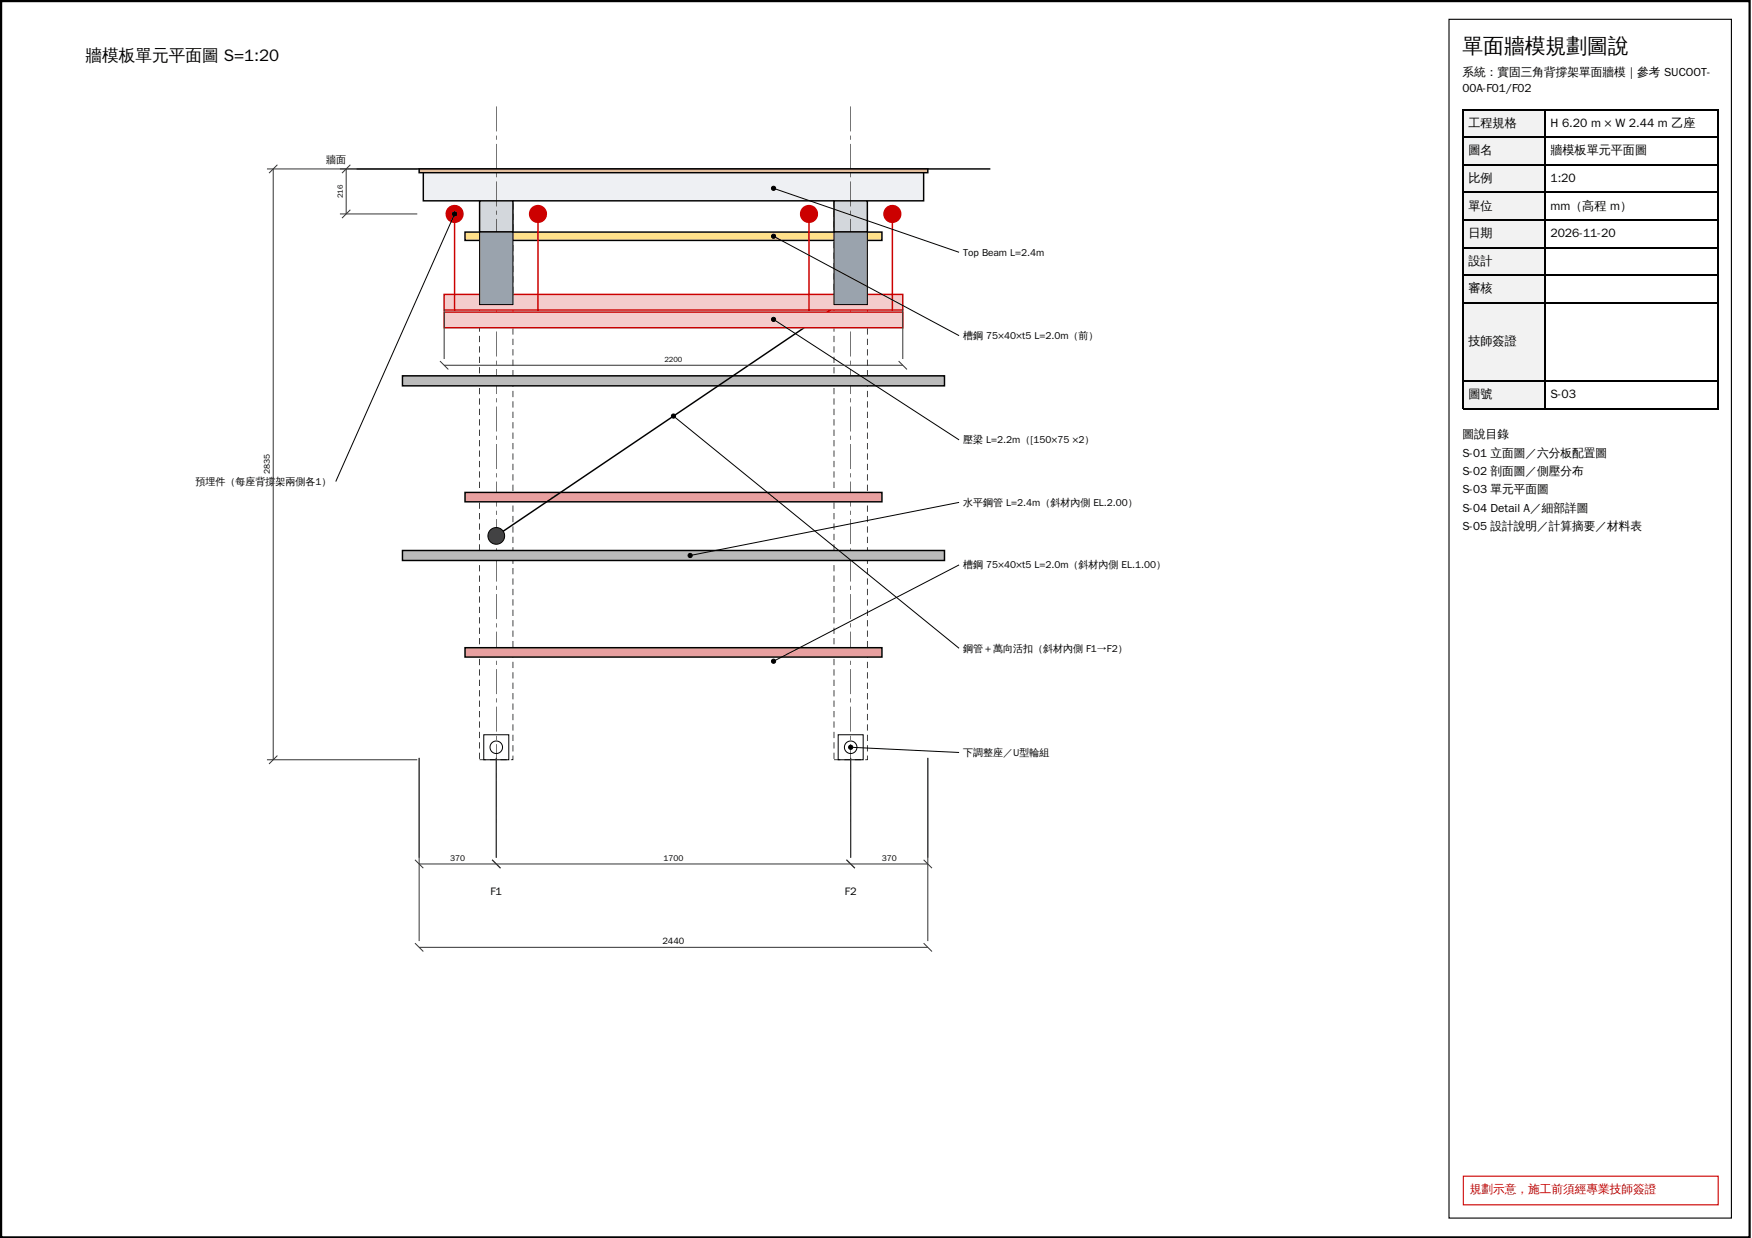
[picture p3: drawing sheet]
<svg xmlns="http://www.w3.org/2000/svg" width="420mm" height="297mm" viewBox="0 0 420 297" stroke-linecap="round" stroke-linejoin="round" font-family="sans-serif">
<path d="M.3 .3h419.3v296.6h-419.3z" fill="none" stroke="#000" stroke-width=".53"/>
<path d="M85.5 40.5h152" fill="none" stroke="#000" stroke-width=".35"/>
<path d="M100.5 40.5h122v.9h-122z" fill="#e8c79a"/>
<path d="M100.5 40.5h122v.9h-122z" fill="none" stroke="#000" stroke-width=".35"/>
<path d="M101.5 41.4h120v6.8h-120z" fill="#eef0f3"/>
<path d="M101.5 41.4h120v6.8h-120z" fill="none" stroke="#000" stroke-width=".35"/>
<path d="M117.5 182.2h1.5v.2h-1.5zM120 182.2h1.5v.2h-1.5zM122.9 181.3h.2v1.1h-.6v-.2l.5 .1zM122.9 178.8h.2v1.5h-.2zM122.9 176.3h.2v1.5h-.2zM122.9 173.8h.2v1.5h-.2zM122.9 171.3h.2v1.5h-.2zM122.9 168.8h.2v1.5h-.2zM122.9 166.3h.2v1.5h-.2zM122.9 163.8h.2v1.5h-.2zM122.9 161.3h.2v1.5h-.2zM122.9 158.8h.2v1.5h-.2zM122.9 156.3h.2v1.5h-.2zM122.9 153.8h.2v1.5h-.2zM122.9 151.3h.2v1.5h-.2zM122.9 148.8h.2v1.5h-.2zM122.9 146.3h.2v1.5h-.2zM122.9 143.8h.2v1.5h-.2zM122.9 141.3h.2v1.5h-.2zM122.9 138.8h.2v1.5h-.2zM122.9 136.3h.2v1.5h-.2zM122.9 133.8h.2v1.5h-.2zM122.9 131.3h.2v1.5h-.2zM122.9 128.8h.2v1.5h-.2zM122.9 126.3h.2v1.5h-.2zM122.9 123.8h.2v1.5h-.2zM122.9 121.3h.2v1.5h-.2zM122.9 118.8h.2v1.5h-.2zM122.9 116.3h.2v1.5h-.2zM122.9 113.8h.2v1.5h-.2zM122.9 111.3h.2v1.5h-.2zM122.9 108.8h.2v1.5h-.2zM122.9 106.3h.2v1.5h-.2zM122.9 103.8h.2v1.5h-.2zM122.9 101.3h.2v1.5h-.2zM122.9 98.8h.2v1.5h-.2zM122.9 96.3h.2v1.5h-.2zM122.9 93.8h.2v1.5h-.2zM122.9 91.3h.2v1.5h-.2zM122.9 88.8h.2v1.5h-.2zM122.9 86.3h.2v1.5h-.2zM122.9 83.8h.2v1.5h-.2zM122.9 81.3h.2v1.5h-.2zM122.9 78.8h.2v1.5h-.2zM122.9 76.3h.2v1.5h-.2zM122.9 73.8h.2v1.5h-.2zM122.9 71.3h.2v1.5h-.2zM122.9 68.8h.2v1.5h-.2zM122.9 66.3h.2v1.5h-.2zM122.9 63.8h.2v1.5h-.2zM122.9 61.3h.2v1.5h-.2zM122.9 58.8h.2v1.5h-.2zM122.9 56.3h.2v1.5h-.2zM122.9 53.8h.2v1.5h-.2zM122.9 51.3h.2v1.5h-.2zM122.9 48.8h.2v1.5h-.2zM121.1 48.1h1.5v.2h-1.5zM118.6 48.1h1.5v.2h-1.5zM116.1 48.1h1.5v.2h-1.5zM114.9 48.1h.2v1.5h-.2zM114.9 50.6h.2v1.5h-.2zM114.9 53.1h.2v1.5h-.2zM114.9 55.6h.2v1.5h-.2zM114.9 58.1h.2v1.5h-.2zM114.9 60.6h.2v1.5h-.2zM114.9 63.1h.2v1.5h-.2zM114.9 65.6h.2v1.5h-.2zM114.9 68.1h.2v1.5h-.2zM114.9 70.6h.2v1.5h-.2zM114.9 73.1h.2v1.5h-.2zM114.9 75.6h.2v1.5h-.2zM114.9 78.1h.2v1.5h-.2zM114.9 80.6h.2v1.5h-.2zM114.9 83.1h.2v1.5h-.2zM114.9 85.6h.2v1.5h-.2zM114.9 88.1h.2v1.5h-.2zM114.9 90.6h.2v1.5h-.2zM114.9 93.1h.2v1.5h-.2zM114.9 95.6h.2v1.5h-.2zM114.9 98.1h.2v1.5h-.2zM114.9 100.6h.2v1.5h-.2zM114.9 103.1h.2v1.5h-.2zM114.9 105.6h.2v1.5h-.2zM114.9 108.1h.2v1.5h-.2zM114.9 110.6h.2v1.5h-.2zM114.9 113.1h.2v1.5h-.2zM114.9 115.6h.2v1.5h-.2zM114.9 118.1h.2v1.5h-.2zM114.9 120.6h.2v1.5h-.2zM114.9 123.1h.2v1.5h-.2zM114.9 125.6h.2v1.5h-.2zM114.9 128.1h.2v1.5h-.2zM114.9 130.6h.2v1.5h-.2zM114.9 133.1h.2v1.5h-.2zM114.9 135.6h.2v1.5h-.2zM114.9 138.1h.2v1.5h-.2zM114.9 140.6h.2v1.5h-.2zM114.9 143.1h.2v1.5h-.2zM114.9 145.6h.2v1.5h-.2zM114.9 148.1h.2v1.5h-.2zM114.9 150.6h.2v1.5h-.2zM114.9 153.1h.2v1.5h-.2zM114.9 155.6h.2v1.5h-.2zM114.9 158.1h.2v1.5h-.2zM114.9 160.6h.2v1.5h-.2zM114.9 163.1h.2v1.5h-.2zM114.9 165.6h.2v1.5h-.2zM114.9 168.1h.2v1.5h-.2zM114.9 170.6h.2v1.5h-.2zM114.9 173.1h.2v1.5h-.2zM114.9 175.6h.2v1.5h-.2zM114.9 178.1h.2v1.5h-.2zM114.9 180.6h.2v1.5h-.2zM115 182.2h1.5v.2h-1.5z" fill="#000"/>
<path d="M115 48.2h8v7.5h-8z" fill="#d3d7dc"/>
<path d="M115 48.2h8v7.5h-8z" fill="none" stroke="#000" stroke-width=".35"/>
<g fill="none" stroke="#000" stroke-width=".24">
<path d="M116 176.3h6v6h-6z"/>
<circle cx="119" cy="179.3" r="1.5"/>
</g>
<g fill="#000">
<path d="M119 25.5h.1v6h-.1zM119 32.5h.1v1h-.1zM119 34.5h.1v6h-.1zM119 41.5h.1v1h-.1zM119 43.5h.1v6h-.1zM119 50.5h.1v1h-.1zM119 52.5h.1v6h-.1zM119 59.5h.1v1h-.1zM119 61.5h.1v6h-.1zM119 68.5h.1v1h-.1zM119 70.5h.1v6h-.1zM119 77.5h.1v1h-.1zM119 79.5h.1v6h-.1zM119 86.5h.1v1h-.1zM119 88.5h.1v6h-.1zM119 95.5h.1v1h-.1zM119 97.5h.1v6h-.1zM119 104.5h.1v1h-.1zM119 106.5h.1v6h-.1zM119 113.5h.1v1h-.1zM119 115.5h.1v6h-.1zM119 122.5h.1v1h-.1zM119 124.5h.1v6h-.1zM119 131.5h.1v1h-.1zM119 133.5h.1v6h-.1zM119 140.5h.1v1h-.1zM119 142.5h.1v6h-.1zM119 149.5h.1v1h-.1zM119 151.5h.1v6h-.1zM119 158.5h.1v1h-.1zM119 160.5h.1v6h-.1zM119 167.5h.1v1h-.1zM119 169.5h.1v6h-.1zM119 176.5h.1v1h-.1zM119 178.5h.1v6h-.1zM119 185.5h.1v1h-.1zM119 187.5h.1v6h-.1zM119 194.5h.1v1h-.1zM119 196.5h.1v.8h-.1z"/>
<path d="M202.5 182.2h1.5v.2h-1.5zM205 182.2h1.5v.2h-1.5zM207.9 181.3h.2v1.1h-.6v-.2l.5 .1zM207.9 178.8h.2v1.5h-.2zM207.9 176.3h.2v1.5h-.2zM207.9 173.8h.2v1.5h-.2zM207.9 171.3h.2v1.5h-.2zM207.9 168.8h.2v1.5h-.2zM207.9 166.3h.2v1.5h-.2zM207.9 163.8h.2v1.5h-.2zM207.9 161.3h.2v1.5h-.2zM207.9 158.8h.2v1.5h-.2zM207.9 156.3h.2v1.5h-.2zM207.9 153.8h.2v1.5h-.2zM207.9 151.3h.2v1.5h-.2zM207.9 148.8h.2v1.5h-.2zM207.9 146.3h.2v1.5h-.2zM207.9 143.8h.2v1.5h-.2zM207.9 141.3h.2v1.5h-.2zM207.9 138.8h.2v1.5h-.2zM207.9 136.3h.2v1.5h-.2zM207.9 133.8h.2v1.5h-.2zM207.9 131.3h.2v1.5h-.2zM207.9 128.8h.2v1.5h-.2zM207.9 126.3h.2v1.5h-.2zM207.9 123.8h.2v1.5h-.2zM207.9 121.3h.2v1.5h-.2zM207.9 118.8h.2v1.5h-.2zM207.9 116.3h.2v1.5h-.2zM207.9 113.8h.2v1.5h-.2zM207.9 111.3h.2v1.5h-.2zM207.9 108.8h.2v1.5h-.2zM207.9 106.3h.2v1.5h-.2zM207.9 103.8h.2v1.5h-.2zM207.9 101.3h.2v1.5h-.2zM207.9 98.8h.2v1.5h-.2zM207.9 96.3h.2v1.5h-.2zM207.9 93.8h.2v1.5h-.2zM207.9 91.3h.2v1.5h-.2zM207.9 88.8h.2v1.5h-.2zM207.9 86.3h.2v1.5h-.2zM207.9 83.8h.2v1.5h-.2zM207.9 81.3h.2v1.5h-.2zM207.9 78.8h.2v1.5h-.2zM207.9 76.3h.2v1.5h-.2zM207.9 73.8h.2v1.5h-.2zM207.9 71.3h.2v1.5h-.2zM207.9 68.8h.2v1.5h-.2zM207.9 66.3h.2v1.5h-.2zM207.9 63.8h.2v1.5h-.2zM207.9 61.3h.2v1.5h-.2zM207.9 58.8h.2v1.5h-.2zM207.9 56.3h.2v1.5h-.2zM207.9 53.8h.2v1.5h-.2zM207.9 51.3h.2v1.5h-.2zM207.9 48.8h.2v1.5h-.2zM206.1 48.1h1.5v.2h-1.5zM203.6 48.1h1.5v.2h-1.5zM201.1 48.1h1.5v.2h-1.5zM199.9 48.1h.2v1.5h-.2zM199.9 50.6h.2v1.5h-.2zM199.9 53.1h.2v1.5h-.2zM199.9 55.6h.2v1.5h-.2zM199.9 58.1h.2v1.5h-.2zM199.9 60.6h.2v1.5h-.2zM199.9 63.1h.2v1.5h-.2zM199.9 65.6h.2v1.5h-.2zM199.9 68.1h.2v1.5h-.2zM199.9 70.6h.2v1.5h-.2zM199.9 73.1h.2v1.5h-.2zM199.9 75.6h.2v1.5h-.2zM199.9 78.1h.2v1.5h-.2zM199.9 80.6h.2v1.5h-.2zM199.9 83.1h.2v1.5h-.2zM199.9 85.6h.2v1.5h-.2zM199.9 88.1h.2v1.5h-.2zM199.9 90.6h.2v1.5h-.2zM199.9 93.1h.2v1.5h-.2zM199.9 95.6h.2v1.5h-.2zM199.9 98.1h.2v1.5h-.2zM199.9 100.6h.2v1.5h-.2zM199.9 103.1h.2v1.5h-.2zM199.9 105.6h.2v1.5h-.2zM199.9 108.1h.2v1.5h-.2zM199.9 110.6h.2v1.5h-.2zM199.9 113.1h.2v1.5h-.2zM199.9 115.6h.2v1.5h-.2zM199.9 118.1h.2v1.5h-.2zM199.9 120.6h.2v1.5h-.2zM199.9 123.1h.2v1.5h-.2zM199.9 125.6h.2v1.5h-.2zM199.9 128.1h.2v1.5h-.2zM199.9 130.6h.2v1.5h-.2zM199.9 133.1h.2v1.5h-.2zM199.9 135.6h.2v1.5h-.2zM199.9 138.1h.2v1.5h-.2zM199.9 140.6h.2v1.5h-.2zM199.9 143.1h.2v1.5h-.2zM199.9 145.6h.2v1.5h-.2zM199.9 148.1h.2v1.5h-.2zM199.9 150.6h.2v1.5h-.2zM199.9 153.1h.2v1.5h-.2zM199.9 155.6h.2v1.5h-.2zM199.9 158.1h.2v1.5h-.2zM199.9 160.6h.2v1.5h-.2zM199.9 163.1h.2v1.5h-.2zM199.9 165.6h.2v1.5h-.2zM199.9 168.1h.2v1.5h-.2zM199.9 170.6h.2v1.5h-.2zM199.9 173.1h.2v1.5h-.2zM199.9 175.6h.2v1.5h-.2zM199.9 178.1h.2v1.5h-.2zM199.9 180.6h.2v1.5h-.2zM200 182.2h1.5v.2h-1.5z"/>
</g>
<path d="M200 48.2h8v7.5h-8z" fill="#d3d7dc"/>
<path d="M200 48.2h8v7.5h-8z" fill="none" stroke="#000" stroke-width=".35"/>
<g fill="none" stroke="#000" stroke-width=".24">
<path d="M201 176.3h6v6h-6z"/>
<circle cx="204" cy="179.3" r="1.5"/>
</g>
<path d="M204 25.5h.1v6h-.1zM204 32.5h.1v1h-.1zM204 34.5h.1v6h-.1zM204 41.5h.1v1h-.1zM204 43.5h.1v6h-.1zM204 50.5h.1v1h-.1zM204 52.5h.1v6h-.1zM204 59.5h.1v1h-.1zM204 61.5h.1v6h-.1zM204 68.5h.1v1h-.1zM204 70.5h.1v6h-.1zM204 77.5h.1v1h-.1zM204 79.5h.1v6h-.1zM204 86.5h.1v1h-.1zM204 88.5h.1v6h-.1zM204 95.5h.1v1h-.1zM204 97.5h.1v6h-.1zM204 104.5h.1v1h-.1zM204 106.5h.1v6h-.1zM204 113.5h.1v1h-.1zM204 115.5h.1v6h-.1zM204 122.5h.1v1h-.1zM204 124.5h.1v6h-.1zM204 131.5h.1v1h-.1zM204 133.5h.1v6h-.1zM204 140.5h.1v1h-.1zM204 142.5h.1v6h-.1zM204 149.5h.1v1h-.1zM204 151.5h.1v6h-.1zM204 158.5h.1v1h-.1zM204 160.5h.1v6h-.1zM204 167.5h.1v1h-.1zM204 169.5h.1v6h-.1zM204 176.5h.1v1h-.1zM204 178.5h.1v6h-.1zM204 185.5h.1v1h-.1zM204 187.5h.1v6h-.1zM204 194.5h.1v1h-.1zM204 196.5h.1v.8h-.1z" fill="#000"/>
<path d="M111.5 55.7h100v2h-100z" fill="#ffe08a"/>
<path d="M111.5 55.7h100v2h-100z" fill="none" stroke="#000" stroke-width=".35"/>
<path d="M111.5 155.4h100v2.2h-100z" fill="#e8a0a0"/>
<path d="M111.5 155.4h100v2.2h-100z" fill="none" stroke="#000" stroke-width=".35"/>
<path d="M111.5 118.1h100v2.3h-100z" fill="#e8a0a0"/>
<path d="M111.5 118.1h100v2.3h-100z" fill="none" stroke="#000" stroke-width=".35"/>
<path d="M96.5 132.1h130v2.4h-130z" fill="#bbb"/>
<path d="M96.5 132.1h130v2.4h-130z" fill="none" stroke="#000" stroke-width=".35"/>
<path d="M96.5 90.2h130v2.4h-130z" fill="#bbb"/>
<path d="M204 71.1l-85 57.5M96.5 90.2h130v2.4h-130z" fill="none" stroke="#000" stroke-width=".35"/>
<circle cx="119" cy="128.6" r="2" fill="#444"/>
<circle cx="119" cy="128.6" r="2" fill="none" stroke="#000" stroke-width=".24"/>
<circle cx="204" cy="71.1" r="2" fill="#444"/>
<circle cx="204" cy="71.1" r="2" fill="none" stroke="#000" stroke-width=".24"/>
<path d="M106.5 74.9h110v3.7h-110z" fill="#f4cccc"/>
<path d="M106.5 74.9h110v3.7h-110z" fill="none" stroke="#c00" stroke-width=".35"/>
<path d="M106.5 70.6h110v3.8h-110z" fill="#f4cccc"/>
<path d="M106.5 70.6h110v3.8h-110z" fill="none" stroke="#c00" stroke-width=".35"/>
<path d="M115 55.7h8v17.4h-8z" fill="#9aa3ad"/>
<path d="M115 55.7h8v17.4h-8z" fill="none" stroke="#000" stroke-width=".24"/>
<path d="M200 55.7h8v17.4h-8z" fill="#9aa3ad"/>
<path d="M200 55.7h8v17.4h-8z" fill="none" stroke="#000" stroke-width=".24"/>
<circle cx="109" cy="51.3" r="2" fill="#c00"/>
<g fill="none" stroke="#c00" stroke-width=".35">
<path d="M109 51.3v23.3"/>
<circle cx="109" cy="51.3" r="2"/>
</g>
<circle cx="129" cy="51.3" r="2" fill="#c00"/>
<g fill="none" stroke="#c00" stroke-width=".35">
<path d="M129 51.3v23.3"/>
<circle cx="129" cy="51.3" r="2"/>
</g>
<circle cx="194" cy="51.3" r="2" fill="#c00"/>
<g fill="none" stroke="#c00" stroke-width=".35">
<path d="M194 51.3v23.3"/>
<circle cx="194" cy="51.3" r="2"/>
</g>
<circle cx="214" cy="51.3" r="2" fill="#c00"/>
<g fill="none" stroke="#c00" stroke-width=".35">
<path d="M214 51.3v23.3"/>
<circle cx="214" cy="51.3" r="2"/>
</g>
<g fill="none" stroke="#000" stroke-width=".24">
<path d="M109 51.3l-28.5 64.2M185.5 45.2l44.5 15.3M185.5 56.7l44.5 23.8M185.5 76.6l44.5 28.9M161.5 99.8l68.5 55.7M230 135.5l-44.5 23.1M230 120.5l-64.5 12.8M204 179.3l26 1.2"/>
<circle cx="109" cy="51.3" r=".5"/>
<circle cx="185.5" cy="56.7" r=".5"/>
<circle cx="185.5" cy="45.2" r=".5"/>
<circle cx="185.5" cy="76.6" r=".5"/>
<circle cx="161.5" cy="99.8" r=".5"/>
<circle cx="165.5" cy="133.3" r=".5"/>
<circle cx="185.5" cy="158.6" r=".5"/>
<circle cx="204" cy="179.3" r=".5"/>
</g>
<g fill="#000">
<circle cx="109" cy="51.3" r=".5"/>
<circle cx="185.5" cy="56.7" r=".5"/>
<circle cx="185.5" cy="45.2" r=".5"/>
<circle cx="185.5" cy="76.6" r=".5"/>
<circle cx="161.5" cy="99.8" r=".5"/>
<circle cx="165.5" cy="133.3" r=".5"/>
<circle cx="185.5" cy="158.6" r=".5"/>
<circle cx="204" cy="179.3" r=".5"/>
</g>
<g fill="none" stroke="#333" stroke-width=".24">
<path d="M66.5 39.5l-2 2M84 39.5l-2 2M64 40.5h36.1M65.5 40.5v141.8M81.5 51.3h18.6M83 40.5v10.8M84 50.3l-2 2M106.5 74.2v11.9M216.5 74.2v11.9M105.5 86.6l2 2M106.5 87.6h110M215.5 86.6l2 2"/>
<path d="M64 182.3h36.1M66.5 181.3l-2 2M100.5 181.8v44M119 181.8v24M204 181.8v24M222.5 181.8v44M99.5 206.3l2 2M100.5 207.3h122M118 206.3l2 2M203 206.3l2 2M221.5 206.3l2 2M99.5 226.3l2 2"/>
<path d="M100.5 227.3h122M221.5 226.3l2 2"/>
</g>
<path d="M347.5 4.6h67.8v287.6h-67.8z" fill="none" stroke="#000" stroke-width=".26"/>
<g fill="#f2f2f2">
<path d="M350.8 26.2h19.6v6.6h-19.6z"/>
<path d="M350.8 32.8h19.6v6.6h-19.6z"/>
<path d="M350.8 39.4h19.6v6.6h-19.6z"/>
<path d="M350.8 46h19.6v6.7h-19.6z"/>
<path d="M350.8 52.7h19.6v6.6h-19.6z"/>
<path d="M350.8 59.3h19.6v6.6h-19.6z"/>
<path d="M350.8 65.9h19.6v6.6h-19.6z"/>
<path d="M350.8 72.5h19.6v18.8h-19.6z"/>
<path d="M350.8 91.3h19.6v6.6h-19.6z"/>
</g>
<g fill="none" stroke="#000" stroke-width=".26">
<path d="M350.8 26.3h61.4M350.8 32.9h61.4M350.8 39.6h61.4M351 26.2v72M370.5 26.2v72M412.1 26.2v72M350.8 46.2h61.4M350.8 52.8h61.4M350.8 59.4h61.4M350.8 66h61.4M350.8 72.6h61.4M350.8 91.4h61.4"/>
<path d="M350.8 98h61.4"/>
</g>
<path d="M351 282.2h61.1v6.9h-61.1z" fill="none" stroke="#c00" stroke-width=".26"/>
<text font-size="5" x="350.7" y="12.7">單面牆模規劃圖說</text>
<text font-size="4" x="20.5" y="14.5">牆模板單元平面圖 S=1:20</text>
<g font-size="2.9">
<text x="352.2" y="30.4">工程規格</text>
<text x="371.9" y="30.4">H 6.20 m × W 2.44 m 乙座</text>
<text x="352.2" y="37">圖名</text>
<text x="371.9" y="37">牆模板單元平面圖</text>
<text x="352.2" y="43.7">比例</text>
<text x="371.9" y="43.7">1:20</text>
<text x="352.2" y="50.3">單位</text>
<text x="371.9" y="50.3">mm（高程 m）</text>
<text x="352.2" y="56.9">日期</text>
<text x="371.9" y="56.9">2026-11-20</text>
<text x="352.2" y="63.5">設計</text>
<text x="352.2" y="70.1">審核</text>
<text x="352.2" y="82.8">技師簽證</text>
<text x="352.2" y="95.5">圖號</text>
<text x="371.9" y="95.5">S-03</text>
</g>
<g font-size="2.8">
<text x="350.7" y="18.3">系統：實固三角背撐架單面牆模｜參考 SUCOOT-</text>
<text x="350.7" y="22">00A-F01/F02</text>
<text x="350.7" y="105">圖說目錄</text>
<text x="350.7" y="109.5">S-01 立面圖／六分板配置圖</text>
<text x="350.7" y="114">S-02 剖面圖／側壓分布</text>
<text x="350.7" y="118.3">S-03 單元平面圖</text>
<text x="350.7" y="122.8">S-04 Detail A／細部詳圖</text>
<text x="350.7" y="127.3">S-05 設計說明／計算摘要／材料表</text>
</g>
<text font-size="2.8" fill="#c00" x="352.5" y="286.3">規劃示意，施工前須經專業技師簽證</text>
<g font-size="2.6">
<text x="117.6" y="214.8">F1</text>
<text x="202.6" y="214.8">F2</text>
</g>
<g font-size="2.4">
<text x="78.2" y="39">牆面</text>
<text x="231" y="61.3">Top Beam L=2.4m</text>
<text x="231" y="81.3">槽鋼 75×40×t5 L=2.0m（前）</text>
<text x="231" y="106.3">壓梁 L=2.2m（[150×75 ×2）</text>
<text x="46.9" y="116.3">預埋件（每座背撐</text>
<text x="66.1" y="116.3">架兩側各1）</text>
<text x="231" y="121.3">水平鋼管 L=2.4m（斜材內側 EL.2.00）</text>
<text x="231" y="136.3">槽鋼 75×40×t5 L=2.0m（斜材內側 EL.1.00）</text>
<text x="231" y="156.3">鋼管＋萬向活扣（斜材內側 F1→F2）</text>
<text x="231" y="181.3">下調整座／U型輪組</text>
</g>
<text font-size="2.2" x="158.9" y="226.5">2440</text>
<g font-size="2">
<text x="64.7" y="113.8" transform="rotate(-90 64.7 113.8)">2835</text>
<text x="108" y="206.5">370</text>
<text x="159.1" y="206.5">1700</text>
<text x="211.5" y="206.5">370</text>
</g>
<g font-size="1.8">
<text x="82.2" y="47.6" transform="rotate(-90 82.2 47.6)">216</text>
<text x="159.4" y="86.8">2200</text>
</g>
</svg>
